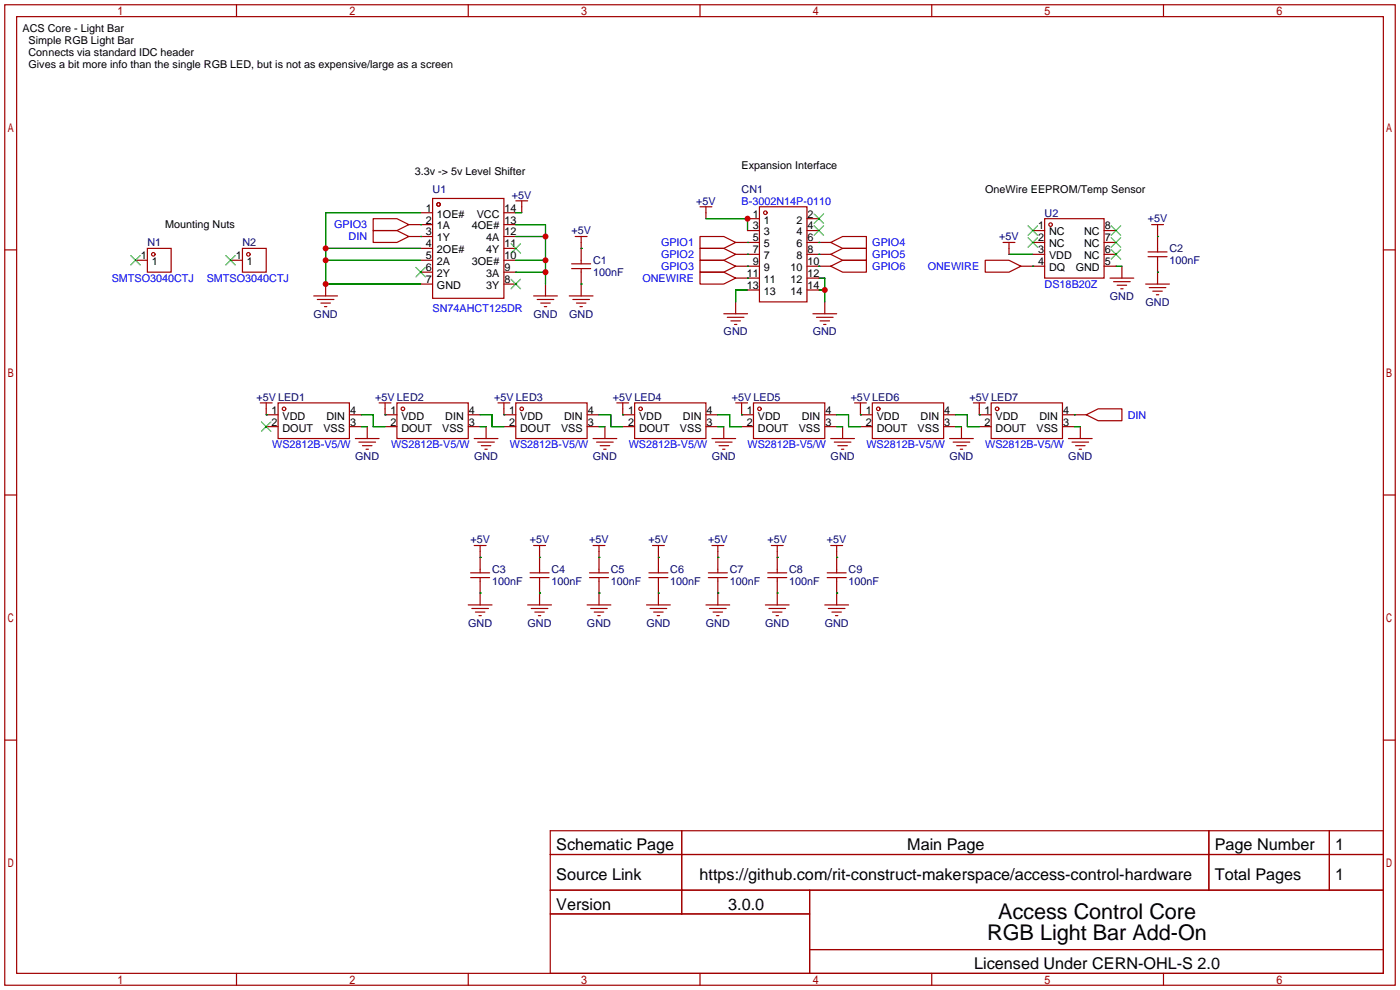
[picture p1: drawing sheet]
<svg xmlns="http://www.w3.org/2000/svg" width="299mm" height="212mm" viewBox="0 0 299 212" stroke-linecap="round" stroke-linejoin="round" font-family="sans-serif">
<g fill="none" stroke="#a10000" stroke-width=".25">
<path d="M1 1h297.2v209.6h-297.2zM3.6 3.6h292.1v204.4h-292.1zM50.5 1v2.6M100.1 1v2.6M149.6 1v2.6M199.1 1v2.6M248.7 1v2.6M1 53.4h2.6M29 55.6h2.5M31.5 53.1h5.1v5.1h-5.1zM49.3 55.6h2.5M51.8 53.1h5.1v5.1h-5.1z"/>
<path d="M79.8 46.7h5l2.6 1.3-2.6 1.3h-5zM79.8 49.3h5l2.6 1.2-2.6 1.3h-5zM87.4 48h5.1M87.4 50.5h5.1M89.9 45.5h2.6M89.9 53.1h2.6M89.9 55.6h2.6M89.9 58.2h2.6M92.5 42.4h15.2v21.4h-15.2zM107.7 48h2.5M107.7 45.5h2.5M107.7 50.5h2.5"/>
<path d="M107.7 53.1h2.5M107.7 55.6h2.5M107.7 58.2h2.5M110.2 42.9h2.6M111.5 42.9v2.6M122.2 57.4h4M122.2 56.4h4M122.9 50.5h2.6M124.2 50.5v5.9M124.2 57.4v5.8M149.6 58.2h5.1l2.5 1.2-2.5 1.3h-5.1zM149.6 50.5h5.1l2.5 1.3-2.5 1.3h-5.1z"/>
<path d="M149.6 53.1h5.1l2.5 1.3-2.5 1.2h-5.1zM149.6 55.6h5.1l2.5 1.3-2.5 1.3h-5.1zM149.6 44.2h2.5M150.9 44.2v2.5M157.2 59.4h5.1M157.2 51.8h5.1M157.2 54.4h5.1M157.2 56.9h5.1M159.8 46.7h2.5M159.8 49.3h2.5M162.3 44.2h10.2v20.3h-10.2zM172.5 59.4h2.5"/>
<path d="M172.5 51.8h5M172.5 54.4h5M172.5 56.9h5M172.5 46.7h2.5M172.5 49.3h2.5M177.5 51.8l2.6-1.3h5.1v2.6h-5.1zM177.5 54.4l2.6-1.3h5.1v2.5h-5.1zM177.5 56.9l2.6-1.3h5.1v2.6h-5.1zM210.6 55.6h5l2.6 1.3-2.6 1.3h-5zM214.4 51.8h2.5M215.6 51.8v2.6M218.2 56.9h5.1"/>
<path d="M220.7 51.8h2.6M220.7 54.4h2.6M220.7 49.3h2.6M223.3 46.7h12.7v12.7h-12.7zM236 51.8h2.5M236 54.4h2.5M236 56.9h2.5M236 49.3h2.5M237.2 59.4h5.1M239.8 56.9v2.5M245.4 54.9h4M245.4 53.8h4"/>
<path d="M246.1 48h2.6M247.4 48v5.8M247.4 54.9v5.8M295.7 53.4h2.5M67.1 63.2h5M67.8 64h3.6M68.6 64.8h2M69.3 65.5h.5M69.6 60.7v2.5M89.9 60.7h2.6M107.7 60.7h2.5M114 63.2h5.1"/>
<path d="M114.8 64h3.6M115.6 64.8h2M116.3 65.5h.5M116.6 60.7v2.5M121.7 63.2h5M122.4 64h3.6M123.2 64.8h2M124 65.5h.5M154.7 67.1h5.1M155.4 67.8h3.6M156.2 68.6h2M157 69.3h.5"/>
<path d="M157.2 64.5v2.6M159.8 62h2.5M172.5 62h2.5M173.7 67.1h5.1M174.5 67.8h3.6M175.3 68.6h2M176 69.3h.5M176.3 64.5v2.6M238 60.2h3.6M238.8 61h2M239.5 61.7h.5M244.9 60.7h5"/>
<path d="M245.6 61.5h3.6M246.4 62.2h2M247.1 63h.5M55.6 86.1h2.6M56.9 86.1v2.5h2.5M56.9 91.2h2.5M59.4 86.1h15.3v7.6h-15.3zM74.7 88.6h2.5M74.7 91.2h2.5M75.9 93.7h5.1M76.7 94.5h3.6M77.5 95.2h2"/>
<path d="M78.2 96h.5M78.5 91.2v2.5M81 86.1h2.6M82.3 86.1v2.5h2.5M82.3 91.2h2.5M84.8 86.1h15.3v7.6h-15.3zM100.1 88.6h2.5M100.1 91.2h2.5M101.3 93.7h5.1M102.1 94.5h3.6M102.9 95.2h2M103.6 96h.5"/>
<path d="M103.9 91.2v2.5M106.4 86.1h2.6M107.7 86.1v2.5h2.5M107.7 91.2h2.5M110.2 86.1h15.3v7.6h-15.3zM125.5 88.6h2.5M125.5 91.2h2.5M126.7 93.7h5.1M127.5 94.5h3.6M128.3 95.2h2M129 96h.5M129.3 91.2v2.5"/>
<path d="M131.8 86.1h2.6M133.1 86.1v2.5h2.5M133.1 91.2h2.5M135.6 86.1h15.3v7.6h-15.3zM150.9 88.6h2.5M150.9 91.2h2.5M152.1 93.7h5.1M152.9 94.5h3.6M153.7 95.2h2M154.4 96h.5M154.7 91.2v2.5M157.2 86.1h2.6"/>
<path d="M158.5 86.1v2.5h2.5M158.5 91.2h2.5M161 86.1h15.3v7.6h-15.3zM176.3 88.6h2.5M176.3 91.2h2.5M177.5 93.7h5.1M178.3 94.5h3.6M179.1 95.2h2M179.8 96h.5M180.1 91.2v2.5M182.6 86.1h2.6M183.9 86.1v2.5h2.5"/>
<path d="M183.9 91.2h2.5M186.4 86.1h15.3v7.6h-15.3zM201.7 88.6h2.5M201.7 91.2h2.5M202.9 93.7h5.1M203.7 94.5h3.6M204.5 95.2h2M205.2 96h.5M205.5 91.2v2.5M208 86.1h2.6M209.3 86.1v2.5h2.5M209.3 91.2h2.5"/>
<path d="M211.8 86.1h15.3v7.6h-15.3zM227.1 88.6h5.1M227.1 91.2h2.5M228.3 93.7h5.1M229.1 94.5h3.6M229.9 95.2h2M230.6 96h.5M230.9 91.2v2.5M232.2 88.6l2.5-1.2h5.1v2.5h-5.1zM1 105.8h2.6M101.3 116.6h2.6M102.6 116.6v5.8"/>
<path d="M114 116.6h2.6M115.3 116.6v5.8M126.7 116.6h2.6M128 116.6v5.8M139.4 116.6h2.6M140.7 116.6v5.8M152.1 116.6h2.6M153.4 116.6v5.8M164.8 116.6h2.6M166.1 116.6v5.8M177.5 116.6h2.6M178.8 116.6v5.8"/>
<path d="M295.7 105.8h2.5M100.1 129.3h5.1M100.6 123.4h4M100.6 122.4h4M100.8 130h3.6M101.6 130.8h2M102.4 131.6h.5M102.6 123.4v5.9M112.8 129.3h5.1M113.3 123.4h4M113.3 122.4h4M113.5 130h3.6"/>
<path d="M114.3 130.8h2M115.1 131.6h.5M115.3 123.4v5.9M125.5 129.3h5.1M126 123.4h4M126 122.4h4M126.2 130h3.6M127 130.8h2M127.8 131.6h.5M128 123.4v5.9M138.2 129.3h5.1M138.7 123.4h4"/>
<path d="M138.7 122.4h4M138.9 130h3.6M139.7 130.8h2M140.5 131.6h.5M140.7 123.4v5.9M150.9 129.3h5.1M151.4 123.4h4M151.4 122.4h4M151.6 130h3.6M152.4 130.8h2M153.2 131.6h.5M153.4 123.4v5.9"/>
<path d="M163.6 129.3h5.1M164.1 123.4h4M164.1 122.4h4M164.3 130h3.6M165.1 130.8h2M165.9 131.6h.5M166.1 123.4v5.9M176.3 129.3h5.1M176.8 123.4h4M176.8 122.4h4M177 130h3.6M177.8 130.8h2"/>
<path d="M178.6 131.6h.5M178.8 123.4v5.9M1 158.2h2.6M295.7 158.2h2.5M117.6 177.5h178.1v30.5h-178.1zM145.7 177.5v17.8M258.4 177.5v12.7M284.1 177.5v12.7M117.6 182.6h178.1M117.6 190.2h178.1M117.6 195.3h55.4M173 190.2v17.8"/>
<path d="M50.5 208v2.6M100.1 208v2.6M149.6 208v2.6M173 202.9h122.7M199.1 208v2.6M248.7 208v2.6"/>
<circle cx="32.8" cy="54.4" r=".38"/>
<circle cx="53.1" cy="54.4" r=".38"/>
<circle cx="93.7" cy="43.7" r=".38"/>
<circle cx="163.6" cy="45.5" r=".38"/>
<circle cx="224.5" cy="48" r=".38"/>
<circle cx="60.7" cy="87.4" r=".38"/>
<circle cx="86.1" cy="87.4" r=".38"/>
<circle cx="111.5" cy="87.4" r=".38"/>
<circle cx="136.9" cy="87.4" r=".38"/>
<circle cx="162.3" cy="87.4" r=".38"/>
<circle cx="187.7" cy="87.4" r=".38"/>
<circle cx="213.1" cy="87.4" r=".38"/>
</g>
<g fill="none" stroke="#008700" stroke-width=".25">
<path d="M69.6 55.6h20.3M69.6 53.1h20.3M89.9 48h.1M89.9 50.5h.1M89.9 45.5h-20.3v15.2h20.3M110.2 58.2h6.4M110.2 48h6.4v12.7M110.2 55.6h6.4M110.2 50.5h6.4M110.2 45.5h1.3M124.2 53.1h.1M150.9 46.7h8.9v2.6"/>
<path d="M159.8 59.4h.1M159.8 51.8h.1M159.8 54.4h.1M159.8 56.9h.1M175 51.8h.1M175 54.4h.1M175 56.9h.1M175 59.4h1.3v5.1M215.6 54.4h5.1M220.7 56.9h.1M238.5 56.9h1.3M247.4 58.2h.1"/>
<path d="M247.4 50.5h.1M124.2 60.7h.1M159.8 62h-2.6v2.5M175 62h1.3M56.9 88.6h.1M77.2 91.2h1.3M77.2 88.6h2.6v2.6h2.5M82.3 88.6h.1M102.6 91.2h1.3M102.6 88.6h2.6v2.6h2.5M107.7 88.6h.1M128 91.2h1.3"/>
<path d="M128 88.6h2.6v2.6h2.5M133.1 88.6h.1M153.4 91.2h1.3M153.4 88.6h2.6v2.6h2.5M158.5 88.6h.1M178.8 91.2h1.3M178.8 88.6h2.6v2.6h2.5M183.9 88.6h.1M204.2 91.2h1.3M204.2 88.6h2.6v2.6h2.5M209.3 88.6h.1M229.6 88.6h.1"/>
<path d="M229.6 91.2h1.3M102.6 119.1h.1M115.3 119.1h.1M128 119.1h.1M140.7 119.1h.1M153.4 119.1h.1M166.1 119.1h.1M178.8 119.1h.1M102.6 126.7h.1M115.3 126.7h.1M128 126.7h.1M140.7 126.7h.1"/>
<path d="M153.4 126.7h.1M166.1 126.7h.1M178.8 126.7h.1"/>
</g>
<g fill="none" stroke="#3c3" stroke-width=".25">
<path d="M27.9 54.6l2.1 2M30 54.6l-2.1 2M48.3 54.6l2 2M50.3 54.6l-2 2M88.9 57.2l2 2M90.9 57.2l-2 2M109.2 59.7l2.1 2M109.2 52.1l2.1 2M111.3 59.7l-2.1 2M111.3 52.1l-2.1 2M174 48.3l2 2M174 45.7l2 2.1"/>
<path d="M176 48.3l-2 2M176 45.7l-2 2.1M219.7 48.3l2 2M219.7 50.8l2 2M221.7 48.3l-2 2M221.7 50.8l-2 2M237.5 53.3l2 2.1M237.5 50.8l2 2M237.5 48.3l2 2M239.5 53.3l-2 2.1M239.5 50.8l-2 2M239.5 48.3l-2 2"/>
<path d="M55.9 90.2l2 2M57.9 90.2l-2 2"/>
</g>
<g fill="#c00">
<circle cx="176.3" cy="62" r=".63"/>
<circle cx="159.8" cy="46.7" r=".63"/>
<circle cx="116.6" cy="58.2" r=".63"/>
<circle cx="116.6" cy="55.6" r=".63"/>
<circle cx="116.6" cy="50.5" r=".63"/>
<circle cx="69.6" cy="60.7" r=".63"/>
<circle cx="69.6" cy="55.6" r=".63"/>
<circle cx="69.6" cy="53.1" r=".63"/>
</g>
<g font-size="4.6">
<text x="213.3" y="196.3">Access Control Core</text>
<text x="211" y="200.9">RGB Light Bar Add-On</text>
</g>
<g font-size="3.5">
<text x="118.9" y="181.8">Schematic Page</text>
<text x="193.9" y="181.8">Main Page</text>
<text x="259.6" y="181.8">Page Number</text>
<text x="285.4" y="181.8">1</text>
<text x="118.9" y="188.1">Source Link</text>
<text x="149.5" y="188.1">https://github.com/rit-construct-makerspace/access-control-hardware</text>
<text x="259.6" y="188.1">Total Pages</text>
<text x="285.4" y="188.1">1</text>
<text x="118.9" y="194.5">Version</text>
<text x="155.6" y="194.5">3.0.0</text>
<text x="208.2" y="207.2">Licensed Under CERN-OHL-S 2.0</text>
</g>
<g font-size="2.3">
<text x="4.8" y="6.9">ACS Core - Light Bar</text>
<text x="6.1" y="9.4">Simple RGB Light Bar</text>
<text x="6.1" y="12">Connects via standard IDC header</text>
<text x="6.1" y="14.5">Gives a bit more info than the single RGB LED, but is not as expensive/large as a screen</text>
<text x="88.6" y="37.4">3.3v -&gt; 5v Level Shifter</text>
<text x="158.5" y="36.1">Expansion Interface</text>
<text x="210.6" y="41.2">OneWire EEPROM/Temp Sensor</text>
<text x="91" y="45.2">1</text>
<text x="91" y="47.8">2</text>
<text x="93.4" y="46.5">1OE#</text>
<text x="101.9" y="46.5">VCC</text>
<text x="107.8" y="47.8">13</text>
<text x="107.8" y="45.2">14</text>
<text x="160.9" y="46.5">1</text>
<text x="163.2" y="47.8">1</text>
<text x="170.2" y="47.8">2</text>
<text x="172.6" y="46.5">2</text>
<text x="35.3" y="48.8">Mounting Nuts</text>
<text x="91" y="50.3">3</text>
<text x="91" y="52.9">4</text>
<text x="93.4" y="49">1A</text>
<text x="93.4" y="51.6">1Y</text>
<text x="100.9" y="49">4OE#</text>
<text x="103.9" y="51.6">4A</text>
<text x="107.8" y="52.9">11</text>
<text x="107.8" y="50.3">12</text>
<text x="160.9" y="49">3</text>
<text x="160.9" y="51.6">5</text>
<text x="163.2" y="50.3">3</text>
<text x="163.2" y="52.9">5</text>
<text x="170.2" y="52.9">6</text>
<text x="170.2" y="50.3">4</text>
<text x="172.6" y="51.6">6</text>
<text x="172.6" y="49">4</text>
<text x="221.9" y="49">1</text>
<text x="221.9" y="51.6">2</text>
<text x="224.2" y="50.3">NC</text>
<text x="224.2" y="52.9">NC</text>
<text x="231.7" y="52.9">NC</text>
<text x="231.7" y="50.3">NC</text>
<text x="236.1" y="51.6">7</text>
<text x="236.1" y="49">8</text>
<text x="30.1" y="55.4">1</text>
<text x="32.4" y="56.7">1</text>
<text x="50.4" y="55.4">1</text>
<text x="52.8" y="56.7">1</text>
<text x="91" y="55.4">5</text>
<text x="91" y="57.9">6</text>
<text x="93.4" y="54.1">2OE#</text>
<text x="93.4" y="56.7">2A</text>
<text x="93.4" y="59.2">2Y</text>
<text x="100.9" y="56.7">3OE#</text>
<text x="103.9" y="59.2">3A</text>
<text x="103.9" y="54.1">4Y</text>
<text x="107.8" y="57.9">9</text>
<text x="107.8" y="55.4">10</text>
<text x="159.6" y="59.2">11</text>
<text x="160.9" y="54.1">7</text>
<text x="160.9" y="56.7">9</text>
<text x="163.2" y="55.4">7</text>
<text x="163.2" y="57.9">9</text>
<text x="169" y="57.9">10</text>
<text x="170.2" y="55.4">8</text>
<text x="172.6" y="59.2">12</text>
<text x="172.6" y="56.7">10</text>
<text x="172.6" y="54.1">8</text>
<text x="221.9" y="54.1">3</text>
<text x="221.9" y="56.7">4</text>
<text x="224.2" y="55.4">VDD</text>
<text x="224.2" y="57.9">DQ</text>
<text x="229.9" y="57.9">GND</text>
<text x="231.7" y="55.4">NC</text>
<text x="236.1" y="56.7">5</text>
<text x="236.1" y="54.1">6</text>
<text x="91" y="60.5">7</text>
<text x="93.4" y="61.7">GND</text>
<text x="103.9" y="61.7">3Y</text>
<text x="107.8" y="60.5">8</text>
<text x="159.6" y="61.7">13</text>
<text x="163.2" y="60.5">11</text>
<text x="163.2" y="63">13</text>
<text x="169" y="63">14</text>
<text x="169" y="60.5">12</text>
<text x="172.6" y="61.7">14</text>
<text x="58" y="88.4">1</text>
<text x="60.4" y="89.7">VDD</text>
<text x="69.8" y="89.7">DIN</text>
<text x="74.8" y="88.4">4</text>
<text x="83.4" y="88.4">1</text>
<text x="85.8" y="89.7">VDD</text>
<text x="95.2" y="89.7">DIN</text>
<text x="100.2" y="88.4">4</text>
<text x="108.8" y="88.4">1</text>
<text x="111.2" y="89.7">VDD</text>
<text x="120.6" y="89.7">DIN</text>
<text x="125.6" y="88.4">4</text>
<text x="134.2" y="88.4">1</text>
<text x="136.6" y="89.7">VDD</text>
<text x="146" y="89.7">DIN</text>
<text x="151" y="88.4">4</text>
<text x="159.6" y="88.4">1</text>
<text x="162" y="89.7">VDD</text>
<text x="171.4" y="89.7">DIN</text>
<text x="176.4" y="88.4">4</text>
<text x="185" y="88.4">1</text>
<text x="187.4" y="89.7">VDD</text>
<text x="196.8" y="89.7">DIN</text>
<text x="201.8" y="88.4">4</text>
<text x="210.4" y="88.4">1</text>
<text x="212.8" y="89.7">VDD</text>
<text x="222.2" y="89.7">DIN</text>
<text x="227.2" y="88.4">4</text>
<text x="58" y="91">2</text>
<text x="60.4" y="92.2">DOUT</text>
<text x="69.1" y="92.2">VSS</text>
<text x="74.8" y="91">3</text>
<text x="83.4" y="91">2</text>
<text x="85.8" y="92.2">DOUT</text>
<text x="94.5" y="92.2">VSS</text>
<text x="100.2" y="91">3</text>
<text x="108.8" y="91">2</text>
<text x="111.2" y="92.2">DOUT</text>
<text x="119.9" y="92.2">VSS</text>
<text x="125.6" y="91">3</text>
<text x="134.2" y="91">2</text>
<text x="136.6" y="92.2">DOUT</text>
<text x="145.3" y="92.2">VSS</text>
<text x="151" y="91">3</text>
<text x="159.6" y="91">2</text>
<text x="162" y="92.2">DOUT</text>
<text x="170.7" y="92.2">VSS</text>
<text x="176.4" y="91">3</text>
<text x="185" y="91">2</text>
<text x="187.4" y="92.2">DOUT</text>
<text x="196.1" y="92.2">VSS</text>
<text x="201.8" y="91">3</text>
<text x="210.4" y="91">2</text>
<text x="212.8" y="92.2">DOUT</text>
<text x="221.5" y="92.2">VSS</text>
<text x="227.2" y="91">3</text>
</g>
<g font-size="2.3" fill="#000080">
<text x="92.5" y="41.2">U1</text>
<text x="158.5" y="41.2">CN1</text>
<text x="109.4" y="42.5">+5V</text>
<text x="148.8" y="43.7">+5V</text>
<text x="223.3" y="46.3">U2</text>
<text x="245.3" y="47.5">+5V</text>
<text x="31.5" y="52.6">N1</text>
<text x="51.8" y="52.6">N2</text>
<text x="122.1" y="50.1">+5V</text>
<text x="213.6" y="51.4">+5V</text>
<text x="249.9" y="53.9">C2</text>
<text x="126.7" y="56.4">C1</text>
<text x="126.7" y="59">100nF</text>
<text x="249.9" y="56.4">100nF</text>
<text x="237.2" y="64.1">GND</text>
<text x="244.8" y="65.3">GND</text>
<text x="67" y="67.9">GND</text>
<text x="114" y="67.9">GND</text>
<text x="121.6" y="67.9">GND</text>
<text x="154.7" y="71.7">GND</text>
<text x="173.7" y="71.7">GND</text>
<text x="54.8" y="85.6">+5V LED1</text>
<text x="80.2" y="85.6">+5V LED2</text>
<text x="105.6" y="85.6">+5V LED3</text>
<text x="131" y="85.6">+5V LED4</text>
<text x="156.4" y="85.6">+5V LED5</text>
<text x="181.8" y="85.6">+5V LED6</text>
<text x="207.2" y="85.6">+5V LED7</text>
<text x="75.9" y="98.3">GND</text>
<text x="101.3" y="98.3">GND</text>
<text x="126.7" y="98.3">GND</text>
<text x="152.1" y="98.3">GND</text>
<text x="177.5" y="98.3">GND</text>
<text x="202.9" y="98.3">GND</text>
<text x="228.3" y="98.3">GND</text>
<text x="100.5" y="116.1">+5V</text>
<text x="113.2" y="116.1">+5V</text>
<text x="125.9" y="116.1">+5V</text>
<text x="138.6" y="116.1">+5V</text>
<text x="151.3" y="116.1">+5V</text>
<text x="164" y="116.1">+5V</text>
<text x="176.7" y="116.1">+5V</text>
<text x="105.2" y="122.5">C3</text>
<text x="105.2" y="125">100nF</text>
<text x="117.9" y="122.5">C4</text>
<text x="117.9" y="125">100nF</text>
<text x="130.6" y="122.5">C5</text>
<text x="130.6" y="125">100nF</text>
<text x="143.3" y="122.5">C6</text>
<text x="143.3" y="125">100nF</text>
<text x="156" y="122.5">C7</text>
<text x="156" y="125">100nF</text>
<text x="168.7" y="122.5">C8</text>
<text x="168.7" y="125">100nF</text>
<text x="181.4" y="122.5">C9</text>
<text x="181.4" y="125">100nF</text>
<text x="100.1" y="133.9">GND</text>
<text x="112.8" y="133.9">GND</text>
<text x="125.5" y="133.9">GND</text>
<text x="138.2" y="133.9">GND</text>
<text x="150.9" y="133.9">GND</text>
<text x="163.6" y="133.9">GND</text>
<text x="176.3" y="133.9">GND</text>
</g>
<g font-size="2.3" fill="#00f">
<text x="158.5" y="43.7">B-3002N14P-0110</text>
<text x="71.4" y="48.8">GPIO3</text>
<text x="74.5" y="51.4">DIN</text>
<text x="141.3" y="52.6">GPIO1</text>
<text x="186.4" y="52.6">GPIO4</text>
<text x="141.3" y="55.2">GPIO2</text>
<text x="141.3" y="57.7">GPIO3</text>
<text x="186.4" y="55.2">GPIO5</text>
<text x="186.4" y="57.7">GPIO6</text>
<text x="198.3" y="57.7">ONEWIRE</text>
<text x="23.9" y="60.2">SMTSO3040CTJ</text>
<text x="44.2" y="60.2">SMTSO3040CTJ</text>
<text x="137.3" y="60.2">ONEWIRE</text>
<text x="223.3" y="61.5">DS18B20Z</text>
<text x="92.5" y="66.6">SN74AHCT125DR</text>
<text x="241" y="89.5">DIN</text>
<text x="58.2" y="95.8">WS2812B-V5/W</text>
<text x="83.6" y="95.8">WS2812B-V5/W</text>
<text x="109" y="95.8">WS2812B-V5/W</text>
<text x="134.4" y="95.8">WS2812B-V5/W</text>
<text x="159.8" y="95.8">WS2812B-V5/W</text>
<text x="185.2" y="95.8">WS2812B-V5/W</text>
<text x="210.6" y="95.8">WS2812B-V5/W</text>
</g>
</svg>
